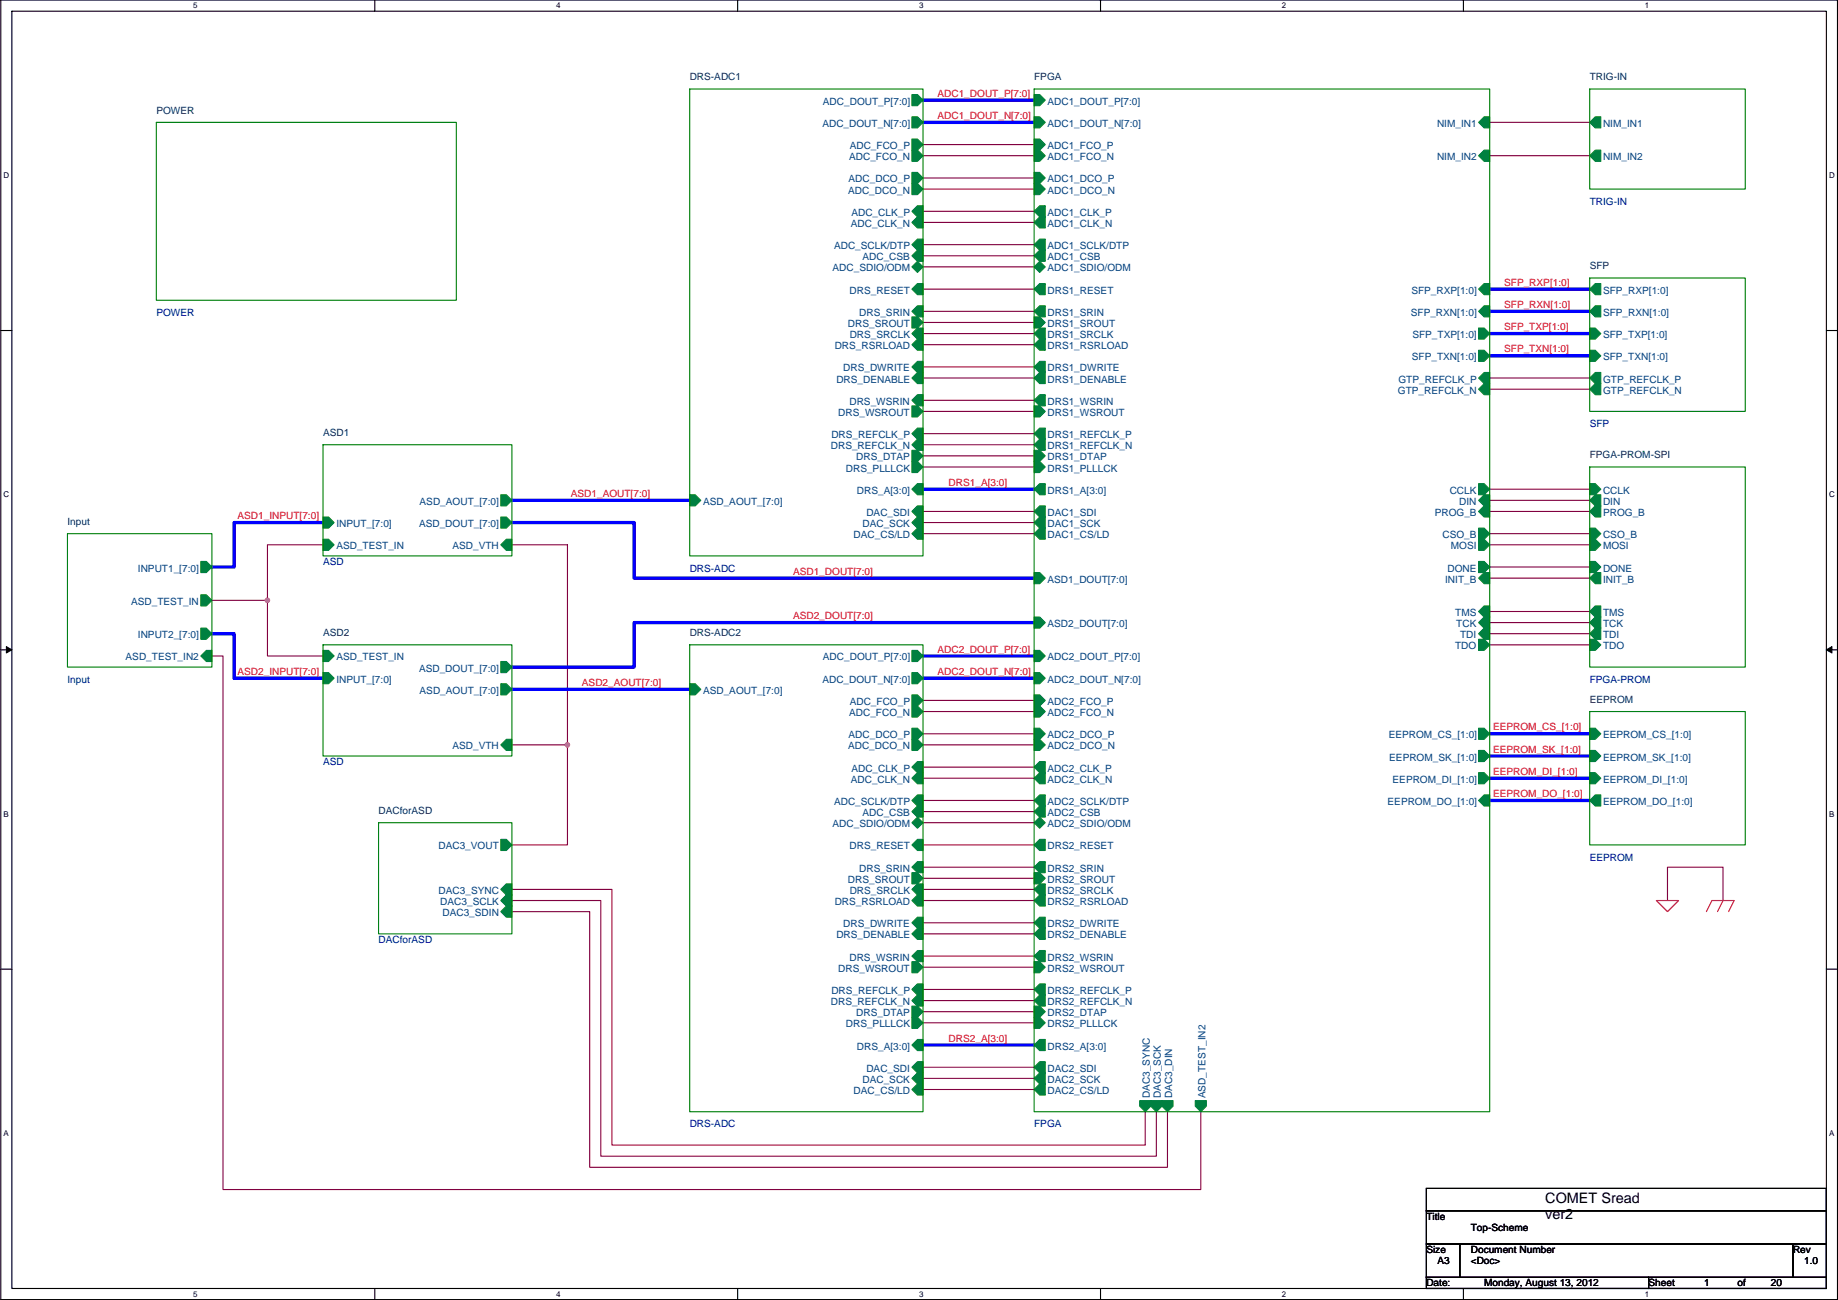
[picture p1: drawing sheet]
<svg xmlns="http://www.w3.org/2000/svg" width="420mm" height="297mm" viewBox="0 0 420 297" stroke-linecap="round" stroke-linejoin="round" font-family="sans-serif">
<path d="M.2 0h419.8v296.9h-419.8zM2.7 2.6h414.8v291.8h-414.8z" fill="none" stroke="#000" stroke-width=".25"/>
<g fill="#fff">
<path d="M44.2 .3h1v2h-1z"/>
<path d="M44.2 294.7h1v2h-1z"/>
</g>
<path d="M85.7 0v2.6M85.7 294.4v2.5" fill="none" stroke="#000" stroke-width=".25"/>
<g fill="#fff">
<path d="M127.1 .3h1v2h-1z"/>
<path d="M127.1 294.7h1v2h-1z"/>
</g>
<path d="M168.6 0v2.6M168.6 294.4v2.5" fill="none" stroke="#000" stroke-width=".25"/>
<g fill="#fff">
<path d="M210.1 .3h1v2h-1z"/>
<path d="M210.1 294.7h1v2h-1z"/>
</g>
<path d="M251.6 0v2.6M251.6 294.4v2.5" fill="none" stroke="#000" stroke-width=".25"/>
<g fill="#fff">
<path d="M293 .3h1v2h-1z"/>
<path d="M293 294.7h1v2h-1z"/>
</g>
<path d="M334.5 0v2.6M334.5 294.4v2.5" fill="none" stroke="#000" stroke-width=".25"/>
<g fill="#fff">
<path d="M376 .3h1v2h-1z"/>
<path d="M376 294.7h1v2h-1z"/>
<path d="M.8 39h1.3v2.1h-1.3z"/>
<path d="M418.1 39h1.3v2.1h-1.3z"/>
<path d="M.8 112h1.3v2h-1.3z"/>
<path d="M418.1 112h1.3v2h-1.3z"/>
</g>
<path d="M.2 75.5h2.5M417.5 75.5h2.5" fill="none" stroke="#000" stroke-width=".25"/>
<g fill="#fff">
<path d="M.8 185h1.2v2h-1.2z"/>
<path d="M418.1 185h1.2v2h-1.2z"/>
</g>
<path d="M.2 148.5h2.5M417.5 148.5h2.5" fill="none" stroke="#000" stroke-width=".25"/>
<path d="M1.4 147.7l1.3 .8-1.3 .7zM417.5 148.5l1.3-.8v1.5z" fill="#000" stroke="#000" stroke-width=".23"/>
<g fill="#fff">
<path d="M.8 257.9h1.2v2h-1.2z"/>
<path d="M418.1 257.9h1.2v2h-1.2z"/>
</g>
<path d="M.2 221.4h2.5M417.5 221.4h2.5M326.1 271.5h91.4v5.1h-91.4zM326.1 276.6h91.4v7.6h-91.4zM326.1 291.9h50.8v2.5h-50.8zM326.1 284.2h7.6v7.7h-7.6zM333.7 284.2h76.2v7.7h-76.2zM376.9 291.9h40.6v2.5h-40.6zM409.9 284.2h7.6v7.7h-7.6z" fill="none" stroke="#000" stroke-width=".25"/>
<g fill="none" stroke="#800040" stroke-width=".25">
<path d="M211 33h25.4M211 35.6h25.4M340.5 35.6h22.9M340.5 28h22.9M211 40.7h25.4M211 43.2h25.4M211 48.3h25.4M211 50.8h25.4M211 55.9h25.4M211 58.4h25.4M211 61h25.4M211 71.1h25.4"/>
<path d="M211 73.7h25.4M211 76.2h25.4M211 78.8h25.4M211 66.1h25.4M211 83.8h25.4M211 86.4h25.4M211 91.5h25.4M211 94h25.4M211 99.1h25.4M340.5 86.4h22.9M340.5 88.9h22.9M211 101.6h25.4"/>
<path d="M211 104.2h25.4M211 106.7h25.4M211 116.9h25.4M211 119.4h25.4M340.5 116.9h22.9M340.5 111.8h22.9M340.5 114.3h22.9M48.4 137.2h12.7M61.1 137.2v12.7h12.7M73.8 124.5h-12.7v12.7M117 124.5h12.7v45.7h-12.7M211 121.9h25.4"/>
<path d="M340.5 124.5h22.9M340.5 121.9h22.9M340.5 129.6h22.9M340.5 132.1h22.9M340.5 139.7h22.9M48.4 149.9h2.6v121.9h223.5v-17.8M340.5 142.3h22.9M340.5 144.8h22.9M340.5 147.3h22.9M129.7 170.2v22.9h-12.7M211 160h25.4M211 162.6h25.4"/>
<path d="M211 167.7h25.4M211 170.2h25.4M211 175.3h25.4M211 177.8h25.4M211 182.9h25.4M211 185.4h25.4M211 188h25.4M211 193.1h25.4M211 198.1h25.4M117 203.2h22.9v58.4h121.9v-7.6M117 205.8h20.3v58.4h127v-10.2M117 208.3h17.8v58.4h132.1v-12.7"/>
<path d="M211 200.7h25.4M211 203.2h25.4M211 205.8h25.4M211 210.8h25.4M211 213.4h25.4M211 218.5h25.4M381.2 205.8v-7.7h12.7v7.7M211 221h25.4M211 226.1h25.4M211 228.6h25.4M211 231.2h25.4M211 233.7h25.4"/>
<path d="M211 243.9h25.4M211 246.4h25.4M211 248.9h25.4"/>
</g>
<g fill="#f0f" stroke="#f0f" stroke-width=".25">
<circle cx="61.1" cy="137.2" r=".5"/>
<circle cx="129.7" cy="170.2" r=".5"/>
</g>
<g fill="none" stroke="#00f" stroke-width=".76">
<path d="M211 28h25.4M211 22.9h25.4M340.5 66.1h22.9M340.5 71.1h22.9M340.5 76.2h22.9M340.5 81.3h22.9M73.8 119.4h-20.3v10.2h-5.1M117 119.4h28v12.7h91.4M117 114.3h40.7M211 111.8h25.4M48.4 144.8h5.1v10.2h20.3M117 157.5h40.7"/>
<path d="M211 155h25.4M211 149.9h25.4M236.4 142.3h-91.4v10.1h-28M340.5 167.7h22.9M340.5 172.7h22.9M340.5 177.8h22.9M340.5 182.9h22.9M211 238.8h25.4"/>
</g>
<path d="M378.6 205.8h5.1l-2.5 2.5zM390.1 208.3l1.2-2.5h5.1l-1.3 2.5M393.9 205.8l-1.3 2.5" fill="none" stroke="#f00" stroke-width=".25"/>
<g fill="#008040" stroke="#008040" stroke-width=".25">
<path d="M45.9 128.3h1.3l1.2 1.3-1.2 1.2h-1.3z" fill-rule="evenodd"/>
<path d="M45.9 143.5h1.3l1.2 1.3-1.2 1.3h-1.3z" fill-rule="evenodd"/>
<path d="M45.9 135.9h1.3l1.2 1.3-1.2 1.3h-1.3z" fill-rule="evenodd"/>
<path d="M45.9 149.9l1.3-1.3h1.2v2.6h-1.2z" fill-rule="evenodd"/>
<path d="M73.8 153.7h1.3l1.3 1.3-1.3 1.2h-1.3z" fill-rule="evenodd"/>
<path d="M114.5 151.2h1.2l1.3 1.2-1.3 1.3h-1.2z" fill-rule="evenodd"/>
<path d="M114.5 156.2h1.2l1.3 1.3-1.3 1.3h-1.2z" fill-rule="evenodd"/>
<path d="M73.8 148.6h1.3l1.3 1.3-1.3 1.3h-1.3z" fill-rule="evenodd"/>
<path d="M114.5 170.2l1.2-1.3h1.3v2.6h-1.3z" fill-rule="evenodd"/>
<path d="M73.8 118.1h1.3l1.3 1.3-1.3 1.3h-1.3z" fill-rule="evenodd"/>
<path d="M114.5 118.1h1.2l1.3 1.3-1.3 1.3h-1.2z" fill-rule="evenodd"/>
<path d="M114.5 113.1h1.2l1.3 1.2-1.3 1.3h-1.2z" fill-rule="evenodd"/>
<path d="M73.8 123.2h1.3l1.3 1.3-1.3 1.3h-1.3z" fill-rule="evenodd"/>
<path d="M114.5 124.5l1.2-1.3h1.3v2.6h-1.3z" fill-rule="evenodd"/>
<path d="M157.7 156.2h1.2l1.3 1.3-1.3 1.3h-1.2z" fill-rule="evenodd"/>
<path d="M208.5 248.9l1.2-1.2h1.3v2.5h-1.3z" fill-rule="evenodd"/>
<path d="M209.7 245.1h1.3v2.6h-1.3l-1.2-1.3z" fill-rule="evenodd"/>
<path d="M209.7 242.6h1.3v2.5h-1.3l-1.2-1.2z" fill-rule="evenodd"/>
<path d="M208.5 219.7h1.2l1.3 1.3-1.3 1.3h-1.2z" fill-rule="evenodd"/>
<path d="M209.7 217.2h1.3v2.5h-1.3l-1.2-1.2z" fill-rule="evenodd"/>
<path d="M208.5 210.8l1.2-1.2h1.3v2.5h-1.3z" fill-rule="evenodd"/>
<path d="M208.5 213.4l1.2-1.3h1.3v2.6h-1.3z" fill-rule="evenodd"/>
<path d="M209.7 204.5h1.3v2.5h-1.3l-1.2-1.2z" fill-rule="evenodd"/>
<path d="M208.5 203.2l1.2-1.2h1.3v2.5h-1.3z" fill-rule="evenodd"/>
<path d="M208.5 198.1l1.2-1.2h1.3v2.5h-1.3z" fill-rule="evenodd"/>
<path d="M208.5 199.4h1.2l1.3 1.3-1.3 1.3h-1.2z" fill-rule="evenodd"/>
<path d="M208.5 229.9h1.2l1.3 1.3-1.3 1.2h-1.2z" fill-rule="evenodd"/>
<path d="M208.5 232.4h1.2l1.3 1.3-1.3 1.3h-1.2z" fill-rule="evenodd"/>
<path d="M209.7 191.8h1.3v2.5h-1.3l-1.2-1.2z" fill-rule="evenodd"/>
<path d="M208.5 226.1l1.2-1.3h1.3v2.6h-1.3z" fill-rule="evenodd"/>
<path d="M208.5 228.6l1.2-1.2h1.3v2.5h-1.3z" fill-rule="evenodd"/>
<path d="M208.5 158.8h1.2l1.3 1.2-1.3 1.3h-1.2z" fill-rule="evenodd"/>
<path d="M208.5 161.3h1.2l1.3 1.3-1.3 1.3h-1.2z" fill-rule="evenodd"/>
<path d="M208.5 166.4h1.2l1.3 1.3-1.3 1.2h-1.2z" fill-rule="evenodd"/>
<path d="M208.5 168.9h1.2l1.3 1.3-1.3 1.3h-1.2z" fill-rule="evenodd"/>
<path d="M209.7 181.6h1.3v2.6h-1.3l-1.2-1.3z" fill-rule="evenodd"/>
<path d="M208.5 185.4l1.2-1.2h1.3v2.5h-1.3z" fill-rule="evenodd"/>
<path d="M208.5 188l1.2-1.3 1.3 1.3-1.3 1.3z" fill-rule="evenodd"/>
<path d="M208.5 175.3l1.2-1.3h1.3v2.6h-1.3z" fill-rule="evenodd"/>
<path d="M209.7 176.6h1.3v2.5h-1.3l-1.2-1.3z" fill-rule="evenodd"/>
<path d="M208.5 238.8l1.2-1.3h1.3v2.6h-1.3z" fill-rule="evenodd"/>
<path d="M208.5 153.7h1.2l1.3 1.3-1.3 1.2h-1.2z" fill-rule="evenodd"/>
<path d="M208.5 148.6h1.2l1.3 1.3-1.3 1.3h-1.2z" fill-rule="evenodd"/>
<path d="M114.5 203.2l1.2-1.2h1.3v2.5h-1.3z" fill-rule="evenodd"/>
<path d="M115.7 204.5h1.3v2.5h-1.3l-1.2-1.2z" fill-rule="evenodd"/>
<path d="M115.7 207h1.3v2.6h-1.3l-1.2-1.3z" fill-rule="evenodd"/>
<path d="M114.5 191.8h1.2l1.3 1.3-1.3 1.2h-1.2z" fill-rule="evenodd"/>
<path d="M363.4 75h1.3l1.2 1.2-1.2 1.3h-1.3z" fill-rule="evenodd"/>
<path d="M364.7 64.8h1.2v2.5h-1.2l-1.3-1.2z" fill-rule="evenodd"/>
<path d="M364.7 69.9h1.2v2.5h-1.2l-1.3-1.3z" fill-rule="evenodd"/>
<path d="M363.4 80h1.3l1.2 1.3-1.2 1.3h-1.3z" fill-rule="evenodd"/>
<path d="M364.7 85.1h1.2v2.6h-1.2l-1.3-1.3z" fill-rule="evenodd"/>
<path d="M364.7 87.7h1.2v2.5h-1.2l-1.3-1.3z" fill-rule="evenodd"/>
<path d="M157.7 113.1h1.2l1.3 1.2-1.3 1.3h-1.2z" fill-rule="evenodd"/>
<path d="M209.7 120.7h1.3v2.5h-1.3l-1.2-1.3z" fill-rule="evenodd"/>
<path d="M209.7 118.1h1.3v2.6h-1.3l-1.2-1.3z" fill-rule="evenodd"/>
<path d="M209.7 115.6h1.3v2.5h-1.3l-1.2-1.2z" fill-rule="evenodd"/>
<path d="M208.5 92.7h1.2l1.3 1.3-1.3 1.3h-1.2z" fill-rule="evenodd"/>
<path d="M209.7 90.2h1.3v2.5h-1.3l-1.2-1.2z" fill-rule="evenodd"/>
<path d="M209.7 82.6h1.3v2.5h-1.3l-1.2-1.3z" fill-rule="evenodd"/>
<path d="M209.7 85.1h1.3v2.6h-1.3l-1.2-1.3z" fill-rule="evenodd"/>
<path d="M209.7 77.5h1.3v2.5h-1.3l-1.2-1.2z" fill-rule="evenodd"/>
<path d="M209.7 75h1.3v2.5h-1.3l-1.2-1.3z" fill-rule="evenodd"/>
<path d="M209.7 69.9h1.3v2.5h-1.3l-1.2-1.3z" fill-rule="evenodd"/>
<path d="M208.5 72.4h1.2l1.3 1.3-1.3 1.3h-1.2z" fill-rule="evenodd"/>
<path d="M208.5 102.9h1.2l1.3 1.3-1.3 1.2h-1.2z" fill-rule="evenodd"/>
<path d="M208.5 105.4h1.2l1.3 1.3-1.3 1.3h-1.2z" fill-rule="evenodd"/>
<path d="M209.7 64.8h1.3v2.5h-1.3l-1.2-1.2z" fill-rule="evenodd"/>
<path d="M208.5 99.1l1.2-1.3h1.3v2.6h-1.3z" fill-rule="evenodd"/>
<path d="M209.7 100.4h1.3v2.5h-1.3l-1.2-1.3z" fill-rule="evenodd"/>
<path d="M208.5 31.8h1.2l1.3 1.2-1.3 1.3h-1.2z" fill-rule="evenodd"/>
<path d="M208.5 34.3h1.2l1.3 1.3-1.3 1.3h-1.2z" fill-rule="evenodd"/>
<path d="M208.5 39.4h1.2l1.3 1.3-1.3 1.2h-1.2z" fill-rule="evenodd"/>
<path d="M208.5 41.9h1.2l1.3 1.3-1.3 1.3h-1.2z" fill-rule="evenodd"/>
<path d="M209.7 54.6h1.3v2.6h-1.3l-1.2-1.3z" fill-rule="evenodd"/>
<path d="M209.7 57.2h1.3v2.5h-1.3l-1.2-1.3z" fill-rule="evenodd"/>
<path d="M209.7 59.7l1.3 1.3-1.3 1.3-1.2-1.3z" fill-rule="evenodd"/>
<path d="M209.7 47h1.3v2.6h-1.3l-1.2-1.3z" fill-rule="evenodd"/>
<path d="M209.7 49.6h1.3v2.5h-1.3l-1.2-1.3z" fill-rule="evenodd"/>
<path d="M208.5 111.8l1.2-1.3h1.3v2.6h-1.3z" fill-rule="evenodd"/>
<path d="M208.5 26.7h1.2l1.3 1.3-1.3 1.2h-1.2z" fill-rule="evenodd"/>
<path d="M208.5 21.6h1.2l1.3 1.3-1.3 1.3h-1.2z" fill-rule="evenodd"/>
<path d="M363.4 166.4h1.3l1.2 1.3-1.2 1.2h-1.3z" fill-rule="evenodd"/>
<path d="M363.4 171.5h1.3l1.2 1.2-1.2 1.3h-1.3z" fill-rule="evenodd"/>
<path d="M363.4 176.6h1.3l1.2 1.2-1.2 1.3h-1.3z" fill-rule="evenodd"/>
<path d="M364.7 181.6h1.2v2.6h-1.2l-1.3-1.3z" fill-rule="evenodd"/>
<path d="M364.7 26.7h1.2v2.5h-1.2l-1.3-1.2z" fill-rule="evenodd"/>
<path d="M364.7 34.3h1.2v2.6h-1.2l-1.3-1.3z" fill-rule="evenodd"/>
<path d="M236.4 130.8h1.3l1.2 1.3-1.2 1.3h-1.3z" fill-rule="evenodd"/>
<path d="M236.4 92.7h1.3l1.2 1.3-1.2 1.3h-1.3z" fill-rule="evenodd"/>
<path d="M236.4 21.6h1.3l1.2 1.3-1.2 1.3h-1.3z" fill-rule="evenodd"/>
<path d="M236.4 199.4h1.3l1.2 1.3-1.2 1.3h-1.3z" fill-rule="evenodd"/>
<path d="M236.4 99.1l1.3-1.3h1.2v2.6h-1.2z" fill-rule="evenodd"/>
<path d="M236.4 232.4h1.3l1.2 1.3-1.2 1.3h-1.3z" fill-rule="evenodd"/>
<path d="M236.4 111.8l1.3-1.3h1.2v2.6h-1.2z" fill-rule="evenodd"/>
<path d="M236.4 26.7h1.3l1.2 1.3-1.2 1.2h-1.3z" fill-rule="evenodd"/>
<path d="M236.4 228.6l1.3-1.2h1.2v2.5h-1.2z" fill-rule="evenodd"/>
<path d="M236.4 83.8l1.3-1.2h1.2v2.5h-1.2z" fill-rule="evenodd"/>
<path d="M236.4 58.4l1.3-1.2h1.2v2.5h-1.2z" fill-rule="evenodd"/>
<path d="M236.4 41.9h1.3l1.2 1.3-1.2 1.3h-1.3z" fill-rule="evenodd"/>
<path d="M236.4 76.2l1.3-1.2h1.2v2.5h-1.2z" fill-rule="evenodd"/>
<path d="M236.4 185.4l1.3-1.2h1.2v2.5h-1.2z" fill-rule="evenodd"/>
<path d="M236.4 168.9h1.3l1.2 1.3-1.2 1.3h-1.3z" fill-rule="evenodd"/>
<path d="M338 75h1.3l1.2 1.2-1.2 1.3h-1.3z" fill-rule="evenodd"/>
<path d="M236.4 229.9h1.3l1.2 1.3-1.2 1.2h-1.3z" fill-rule="evenodd"/>
<path d="M236.4 219.7h1.3l1.2 1.3-1.2 1.3h-1.3z" fill-rule="evenodd"/>
<path d="M236.4 226.1l1.3-1.3h1.2v2.6h-1.2z" fill-rule="evenodd"/>
<path d="M236.4 203.2l1.3-1.2h1.2v2.5h-1.2z" fill-rule="evenodd"/>
<path d="M236.4 148.6h1.3l1.2 1.3-1.2 1.3h-1.3z" fill-rule="evenodd"/>
<path d="M236.4 34.3h1.3l1.2 1.3-1.2 1.3h-1.3z" fill-rule="evenodd"/>
<path d="M236.4 39.4h1.3l1.2 1.3-1.2 1.2h-1.3z" fill-rule="evenodd"/>
<path d="M236.4 121.9l1.3-1.2h1.2v2.5h-1.2z" fill-rule="evenodd"/>
<path d="M236.4 102.9h1.3l1.2 1.3-1.2 1.2h-1.3z" fill-rule="evenodd"/>
<path d="M236.4 205.8l1.3-1.3h1.2v2.5h-1.2z" fill-rule="evenodd"/>
<path d="M236.4 50.8l1.3-1.2h1.2v2.5h-1.2z" fill-rule="evenodd"/>
<path d="M236.4 161.3h1.3l1.2 1.3-1.2 1.3h-1.3z" fill-rule="evenodd"/>
<path d="M236.4 166.4h1.3l1.2 1.3-1.2 1.2h-1.3z" fill-rule="evenodd"/>
<path d="M338 80h1.3l1.2 1.3-1.2 1.3h-1.3z" fill-rule="evenodd"/>
<path d="M260.5 251.5h2.6v1.3l-1.3 1.2-1.3-1.2z" fill-rule="evenodd"/>
<path d="M236.4 248.9l1.3-1.2h1.2v2.5h-1.2z" fill-rule="evenodd"/>
<path d="M236.4 238.8l1.3-1.3h1.2v2.6h-1.2z" fill-rule="evenodd"/>
<path d="M236.4 61l1.3-1.3 1.2 1.3-1.2 1.3z" fill-rule="evenodd"/>
<path d="M236.4 177.8l1.3-1.2h1.2v2.5h-1.2z" fill-rule="evenodd"/>
<path d="M236.4 153.7h1.3l1.2 1.3-1.2 1.2h-1.3z" fill-rule="evenodd"/>
<path d="M236.4 31.8h1.3l1.2 1.2-1.2 1.3h-1.3z" fill-rule="evenodd"/>
<path d="M236.4 116.9l1.3-1.3h1.2v2.5h-1.2z" fill-rule="evenodd"/>
<path d="M236.4 48.3l1.3-1.3h1.2v2.6h-1.2z" fill-rule="evenodd"/>
<path d="M236.4 158.8h1.3l1.2 1.2-1.2 1.3h-1.3z" fill-rule="evenodd"/>
<path d="M236.4 243.9l1.3-1.3h1.2v2.5h-1.2z" fill-rule="evenodd"/>
<path d="M236.4 78.8l1.3-1.3h1.2v2.5h-1.2z" fill-rule="evenodd"/>
<path d="M236.4 210.8l1.3-1.2h1.2v2.5h-1.2z" fill-rule="evenodd"/>
<path d="M236.4 55.9l1.3-1.3h1.2v2.6h-1.2z" fill-rule="evenodd"/>
<path d="M236.4 175.3l1.3-1.3h1.2v2.6h-1.2z" fill-rule="evenodd"/>
<path d="M338 66.1l1.3-1.3h1.2v2.5h-1.2z" fill-rule="evenodd"/>
<path d="M236.4 141h1.3l1.2 1.3-1.2 1.2h-1.3z" fill-rule="evenodd"/>
<path d="M236.4 119.4l1.3-1.3h1.2v2.6h-1.2z" fill-rule="evenodd"/>
<path d="M236.4 105.4h1.3l1.2 1.3-1.2 1.3h-1.3z" fill-rule="evenodd"/>
<path d="M236.4 91.5l1.3-1.3h1.2v2.5h-1.2z" fill-rule="evenodd"/>
<path d="M236.4 213.4l1.3-1.3h1.2v2.6h-1.2z" fill-rule="evenodd"/>
<path d="M338 71.1l1.3-1.2h1.2v2.5h-1.2z" fill-rule="evenodd"/>
<path d="M265.6 251.5h2.5v1.3l-1.2 1.2-1.3-1.2z" fill-rule="evenodd"/>
<path d="M236.4 246.4l1.3-1.3h1.2v2.6h-1.2z" fill-rule="evenodd"/>
<path d="M236.4 218.5l1.3-1.3h1.2v2.5h-1.2z" fill-rule="evenodd"/>
<path d="M236.4 198.1l1.3-1.2h1.2v2.5h-1.2z" fill-rule="evenodd"/>
<path d="M236.4 188l1.3-1.3 1.2 1.3-1.2 1.3z" fill-rule="evenodd"/>
<path d="M263.1 251.5h2.5v1.3l-1.3 1.2-1.2-1.2z" fill-rule="evenodd"/>
<path d="M236.4 71.1l1.3-1.2h1.2v2.5h-1.2z" fill-rule="evenodd"/>
<path d="M236.4 86.4l1.3-1.3h1.2v2.6h-1.2z" fill-rule="evenodd"/>
<path d="M236.4 66.1l1.3-1.3h1.2v2.5h-1.2z" fill-rule="evenodd"/>
<path d="M236.4 182.9l1.3-1.3h1.2v2.6h-1.2z" fill-rule="evenodd"/>
<path d="M236.4 101.6l1.3-1.2h1.2v2.5h-1.2z" fill-rule="evenodd"/>
<path d="M236.4 193.1l1.3-1.3h1.2v2.5h-1.2z" fill-rule="evenodd"/>
<path d="M236.4 72.4h1.3l1.2 1.3-1.2 1.3h-1.3z" fill-rule="evenodd"/>
<path d="M338 28l1.3-1.3h1.2v2.5h-1.2z" fill-rule="evenodd"/>
<path d="M338 35.6l1.3-1.3h1.2v2.6h-1.2z" fill-rule="evenodd"/>
<path d="M338 120.7h1.3l1.2 1.2-1.2 1.3h-1.3z" fill-rule="evenodd"/>
<path d="M338 128.3h1.3l1.2 1.3-1.2 1.2h-1.3z" fill-rule="evenodd"/>
<path d="M338 132.1l1.3-1.3h1.2v2.6h-1.2z" fill-rule="evenodd"/>
<path d="M338 123.2h1.3l1.2 1.3-1.2 1.3h-1.3z" fill-rule="evenodd"/>
<path d="M338 146.1h1.3l1.2 1.2-1.2 1.3h-1.3z" fill-rule="evenodd"/>
<path d="M338 110.5h1.3l1.2 1.3-1.2 1.3h-1.3z" fill-rule="evenodd"/>
<path d="M338 144.8l1.3-1.3h1.2v2.6h-1.2z" fill-rule="evenodd"/>
<path d="M338 139.7l1.3-1.2h1.2v2.5h-1.2z" fill-rule="evenodd"/>
<path d="M338 114.3l1.3-1.2h1.2v2.5h-1.2z" fill-rule="evenodd"/>
<path d="M338 142.3l1.3-1.3h1.2v2.5h-1.2z" fill-rule="evenodd"/>
<path d="M338 116.9l1.3-1.3h1.2v2.5h-1.2z" fill-rule="evenodd"/>
<path d="M338 182.9l1.3-1.3h1.2v2.6h-1.2z" fill-rule="evenodd"/>
<path d="M338 171.5h1.3l1.2 1.2-1.2 1.3h-1.3z" fill-rule="evenodd"/>
<path d="M338 176.6h1.3l1.2 1.2-1.2 1.3h-1.3z" fill-rule="evenodd"/>
<path d="M338 166.4h1.3l1.2 1.3-1.2 1.2h-1.3z" fill-rule="evenodd"/>
<path d="M338 86.4l1.3-1.3h1.2v2.6h-1.2z" fill-rule="evenodd"/>
<path d="M338 88.9l1.3-1.2h1.2v2.5h-1.2z" fill-rule="evenodd"/>
<path d="M273.2 251.5h2.6v1.3l-1.3 1.2-1.3-1.2z" fill-rule="evenodd"/>
<path d="M364.7 115.6h1.2v2.5h-1.2l-1.3-1.2z" fill-rule="evenodd"/>
<path d="M364.7 143.5h1.2v2.6h-1.2l-1.3-1.3z" fill-rule="evenodd"/>
<path d="M363.4 128.3h1.3l1.2 1.3-1.2 1.2h-1.3z" fill-rule="evenodd"/>
<path d="M364.7 130.8h1.2v2.6h-1.2l-1.3-1.3z" fill-rule="evenodd"/>
<path d="M363.4 146.1h1.3l1.2 1.2-1.2 1.3h-1.3z" fill-rule="evenodd"/>
<path d="M364.7 138.5h1.2v2.5h-1.2l-1.3-1.3z" fill-rule="evenodd"/>
<path d="M364.7 141h1.2v2.5h-1.2l-1.3-1.2z" fill-rule="evenodd"/>
<path d="M363.4 120.7h1.3l1.2 1.2-1.2 1.3h-1.3z" fill-rule="evenodd"/>
<path d="M364.7 113.1h1.2v2.5h-1.2l-1.3-1.3z" fill-rule="evenodd"/>
<path d="M363.4 123.2h1.3l1.2 1.3-1.2 1.3h-1.3z" fill-rule="evenodd"/>
<path d="M363.4 110.5h1.3l1.2 1.3-1.2 1.3h-1.3z" fill-rule="evenodd"/>
</g>
<path d="M35.7 28h68.6v40.6h-68.6zM157.7 20.3h53.3v106.7h-53.3zM236.4 20.3h104.1v233.7h-104.1zM363.4 20.3h35.6v22.9h-35.6zM363.4 63.5h35.6v30.5h-35.6zM73.8 101.6h43.2v25.4h-43.2zM363.4 106.7h35.6v45.7h-35.6zM15.4 121.9h33v30.5h-33zM73.8 147.3h43.2v25.4h-43.2zM157.7 147.3h53.3v106.7h-53.3zM363.4 162.6h35.6v30.5h-35.6zM86.5 188h30.5v25.4h-30.5z" fill="none" stroke="#008000" stroke-width=".25"/>
<g font-size="3.3">
<text x="353.2" y="274.8">COMET Sread</text>
<text x="353.2" y="278.6">ver2</text>
</g>
<g font-size="2.3" fill="#004040">
<text x="157.7" y="18.3">DRS-ADC1</text>
<text x="236.4" y="18.3">FPGA</text>
<text x="363.4" y="18.3">TRIG-IN</text>
<text x="35.7" y="26">POWER</text>
<text x="363.4" y="61.5">SFP</text>
<text x="73.8" y="99.6">ASD1</text>
<text x="363.4" y="104.7">FPGA-PROM-SPI</text>
<text x="15.4" y="119.9">Input</text>
<text x="73.8" y="145.3">ASD2</text>
<text x="157.7" y="145.3">DRS-ADC2</text>
<text x="363.4" y="160.6">EEPROM</text>
<text x="86.5" y="186">DACforASD</text>
</g>
<g font-size="2.3" fill="#004080">
<text x="188.1" y="23.9">ADC_DOUT_P[7:0]</text>
<text x="239.4" y="23.9">ADC1_DOUT_P[7:0]</text>
<text x="188" y="29">ADC_DOUT_N[7:0]</text>
<text x="239.4" y="29">ADC1_DOUT_N[7:0]</text>
<text x="328.5" y="29">NIM_IN1</text>
<text x="366.4" y="29">NIM_IN1</text>
<text x="194.2" y="34.1">ADC_FCO_P</text>
<text x="239.4" y="34.1">ADC1_FCO_P</text>
<text x="194" y="41.7">ADC_DCO_P</text>
<text x="194.1" y="36.6">ADC_FCO_N</text>
<text x="239.4" y="36.6">ADC1_FCO_N</text>
<text x="239.4" y="41.7">ADC1_DCO_P</text>
<text x="328.5" y="36.6">NIM_IN2</text>
<text x="366.4" y="36.6">NIM_IN2</text>
<text x="193.9" y="44.2">ADC_DCO_N</text>
<text x="239.4" y="44.2">ADC1_DCO_N</text>
<text x="194.5" y="51.9">ADC_CLK_N</text>
<text x="194.6" y="49.3">ADC_CLK_P</text>
<text x="239.4" y="51.9">ADC1_CLK_N</text>
<text x="239.4" y="49.3">ADC1_CLK_P</text>
<text x="190.7" y="56.9">ADC_SCLK/DTP</text>
<text x="197.2" y="59.5">ADC_CSB</text>
<text x="239.4" y="59.5">ADC1_CSB</text>
<text x="239.4" y="56.9">ADC1_SCLK/DTP</text>
<text x="190.3" y="62">ADC_SDIO/ODM</text>
<text x="239.4" y="62">ADC1_SDIO/ODM</text>
<text x="194.2" y="67.1">DRS_RESET</text>
<text x="239.4" y="67.1">DRS1_RESET</text>
<text x="322.6" y="67.1">SFP_RXP[1:0]</text>
<text x="366.4" y="67.1">SFP_RXP[1:0]</text>
<text x="193.8" y="74.7">DRS_SROUT</text>
<text x="194.2" y="77.3">DRS_SRCLK</text>
<text x="196.4" y="72.2">DRS_SRIN</text>
<text x="239.4" y="77.3">DRS1_SRCLK</text>
<text x="239.4" y="72.2">DRS1_SRIN</text>
<text x="239.4" y="74.7">DRS1_SROUT</text>
<text x="322.5" y="72.2">SFP_RXN[1:0]</text>
<text x="322.9" y="77.3">SFP_TXP[1:0]</text>
<text x="366.4" y="77.3">SFP_TXP[1:0]</text>
<text x="366.4" y="72.2">SFP_RXN[1:0]</text>
<text x="190.8" y="79.8">DRS_RSRLOAD</text>
<text x="239.4" y="79.8">DRS1_RSRLOAD</text>
<text x="322.7" y="82.3">SFP_TXN[1:0]</text>
<text x="366.4" y="82.3">SFP_TXN[1:0]</text>
<text x="191.2" y="87.4">DRS_DENABLE</text>
<text x="192.8" y="84.9">DRS_DWRITE</text>
<text x="239.4" y="84.9">DRS1_DWRITE</text>
<text x="239.4" y="87.4">DRS1_DENABLE</text>
<text x="319.6" y="90">GTP_REFCLK_N</text>
<text x="319.7" y="87.4">GTP_REFCLK_P</text>
<text x="366.4" y="87.4">GTP_REFCLK_P</text>
<text x="366.4" y="90">GTP_REFCLK_N</text>
<text x="191.6" y="95">DRS_WSROUT</text>
<text x="194.2" y="92.5">DRS_WSRIN</text>
<text x="239.4" y="95">DRS1_WSROUT</text>
<text x="239.4" y="92.5">DRS1_WSRIN</text>
<text x="190" y="100.1">DRS_REFCLK_P</text>
<text x="239.4" y="100.1">DRS1_REFCLK_P</text>
<text x="189.9" y="102.7">DRS_REFCLK_N</text>
<text x="193.3" y="107.7">DRS_PLLLCK</text>
<text x="195.7" y="105.2">DRS_DTAP</text>
<text x="239.4" y="105.2">DRS1_DTAP</text>
<text x="239.4" y="107.7">DRS1_PLLLCK</text>
<text x="239.4" y="102.7">DRS1_REFCLK_N</text>
<text x="195.9" y="112.8">DRS_A[3:0]</text>
<text x="239.4" y="112.8">DRS1_A[3:0]</text>
<text x="331.4" y="112.8">CCLK</text>
<text x="366.4" y="112.8">CCLK</text>
<text x="95.9" y="115.4">ASD_AOUT_[7:0]</text>
<text x="160.7" y="115.4">ASD_AOUT_[7:0]</text>
<text x="198" y="117.9">DAC_SDI</text>
<text x="239.4" y="117.9">DAC1_SDI</text>
<text x="328" y="117.9">PROG_B</text>
<text x="333.6" y="115.4">DIN</text>
<text x="366.4" y="117.9">PROG_B</text>
<text x="366.4" y="115.4">DIN</text>
<text x="76.9" y="120.4">INPUT_[7:0]</text>
<text x="76.9" y="125.5">ASD_TEST_IN</text>
<text x="95.8" y="120.4">ASD_DOUT_[7:0]</text>
<text x="103.4" y="125.5">ASD_VTH</text>
<text x="195.1" y="123">DAC_CS/LD</text>
<text x="197.2" y="120.4">DAC_SCK</text>
<text x="239.4" y="123">DAC1_CS/LD</text>
<text x="239.4" y="120.4">DAC1_SCK</text>
<text x="329.7" y="123">CSO_B</text>
<text x="331.7" y="125.5">MOSI</text>
<text x="366.4" y="123">CSO_B</text>
<text x="366.4" y="125.5">MOSI</text>
<text x="31.5" y="130.6">INPUT1_[7:0]</text>
<text x="330.9" y="130.6">DONE</text>
<text x="366.4" y="130.6">DONE</text>
<text x="239.4" y="133.1">ASD1_DOUT[7:0]</text>
<text x="330.4" y="133.1">INIT_B</text>
<text x="366.4" y="133.1">INIT_B</text>
<text x="30" y="138.2">ASD_TEST_IN</text>
<text x="239.4" y="143.3">ASD2_DOUT[7:0]</text>
<text x="332.7" y="140.8">TMS</text>
<text x="332.9" y="143.3">TCK</text>
<text x="366.4" y="140.8">TMS</text>
<text x="366.4" y="143.3">TCK</text>
<text x="31.5" y="145.8">INPUT2_[7:0]</text>
<text x="332.6" y="148.4">TDO</text>
<text x="333.8" y="145.8">TDI</text>
<text x="366.4" y="145.8">TDI</text>
<text x="366.4" y="148.4">TDO</text>
<text x="28.7" y="150.9">ASD_TEST_IN2</text>
<text x="76.9" y="156">INPUT_[7:0]</text>
<text x="76.9" y="150.9">ASD_TEST_IN</text>
<text x="95.8" y="153.5">ASD_DOUT_[7:0]</text>
<text x="188" y="156">ADC_DOUT_N[7:0]</text>
<text x="188.1" y="150.9">ADC_DOUT_P[7:0]</text>
<text x="239.4" y="150.9">ADC2_DOUT_P[7:0]</text>
<text x="239.4" y="156">ADC2_DOUT_N[7:0]</text>
<text x="95.9" y="158.5">ASD_AOUT_[7:0]</text>
<text x="160.7" y="158.5">ASD_AOUT_[7:0]</text>
<text x="194.2" y="161.1">ADC_FCO_P</text>
<text x="239.4" y="161.1">ADC2_FCO_P</text>
<text x="194.1" y="163.6">ADC_FCO_N</text>
<text x="239.4" y="163.6">ADC2_FCO_N</text>
<text x="103.4" y="171.2">ASD_VTH</text>
<text x="193.9" y="171.2">ADC_DCO_N</text>
<text x="194" y="168.7">ADC_DCO_P</text>
<text x="239.4" y="171.2">ADC2_DCO_N</text>
<text x="239.4" y="168.7">ADC2_DCO_P</text>
<text x="317.4" y="168.7">EEPROM_CS_[1:0]</text>
<text x="317.6" y="173.8">EEPROM_SK_[1:0]</text>
<text x="366.4" y="168.7">EEPROM_CS_[1:0]</text>
<text x="366.4" y="173.8">EEPROM_SK_[1:0]</text>
<text x="194.5" y="178.9">ADC_CLK_N</text>
<text x="194.6" y="176.3">ADC_CLK_P</text>
<text x="239.4" y="178.9">ADC2_CLK_N</text>
<text x="239.4" y="176.3">ADC2_CLK_P</text>
<text x="318.3" y="178.9">EEPROM_DI_[1:0]</text>
<text x="366.4" y="178.9">EEPROM_DI_[1:0]</text>
<text x="190.7" y="183.9">ADC_SCLK/DTP</text>
<text x="239.4" y="183.9">ADC2_SCLK/DTP</text>
<text x="317.2" y="183.9">EEPROM_DO_[1:0]</text>
<text x="366.4" y="183.9">EEPROM_DO_[1:0]</text>
<text x="190.3" y="189">ADC_SDIO/ODM</text>
<text x="197.2" y="186.5">ADC_CSB</text>
<text x="239.4" y="186.5">ADC2_CSB</text>
<text x="239.4" y="189">ADC2_SDIO/ODM</text>
<text x="100.2" y="194.1">DAC3_VOUT</text>
<text x="194.2" y="194.1">DRS_RESET</text>
<text x="239.4" y="194.1">DRS2_RESET</text>
<text x="193.8" y="201.7">DRS_SROUT</text>
<text x="196.4" y="199.2">DRS_SRIN</text>
<text x="239.4" y="201.7">DRS2_SROUT</text>
<text x="239.4" y="199.2">DRS2_SRIN</text>
<text x="100.3" y="204.3">DAC3_SYNC</text>
<text x="100.6" y="206.8">DAC3_SCLK</text>
<text x="101.1" y="209.3">DAC3_SDIN</text>
<text x="190.8" y="206.8">DRS_RSRLOAD</text>
<text x="194.2" y="204.3">DRS_SRCLK</text>
<text x="239.4" y="204.3">DRS2_SRCLK</text>
<text x="239.4" y="206.8">DRS2_RSRLOAD</text>
<text x="191.2" y="214.4">DRS_DENABLE</text>
<text x="192.8" y="211.9">DRS_DWRITE</text>
<text x="239.4" y="211.9">DRS2_DWRITE</text>
<text x="239.4" y="214.4">DRS2_DENABLE</text>
<text x="194.2" y="219.5">DRS_WSRIN</text>
<text x="239.4" y="219.5">DRS2_WSRIN</text>
<text x="190" y="227.1">DRS_REFCLK_P</text>
<text x="191.6" y="222">DRS_WSROUT</text>
<text x="239.4" y="222">DRS2_WSROUT</text>
<text x="239.4" y="227.1">DRS2_REFCLK_P</text>
<text x="189.9" y="229.7">DRS_REFCLK_N</text>
<text x="195.7" y="232.2">DRS_DTAP</text>
<text x="239.4" y="229.7">DRS2_REFCLK_N</text>
<text x="239.4" y="232.2">DRS2_DTAP</text>
<text x="193.3" y="234.7">DRS_PLLLCK</text>
<text x="195.9" y="239.8">DRS_A[3:0]</text>
<text x="239.4" y="234.7">DRS2_PLLLCK</text>
<text x="239.4" y="239.8">DRS2_A[3:0]</text>
<text x="198" y="244.9">DAC_SDI</text>
<text x="239.4" y="244.9">DAC2_SDI</text>
<text x="195.1" y="250">DAC_CS/LD</text>
<text x="197.2" y="247.4">DAC_SCK</text>
<text x="239.4" y="250">DAC2_CS/LD</text>
<text x="239.4" y="247.4">DAC2_SCK</text>
<text x="262.9" y="251" transform="rotate(-90 262.9 251)">DAC3_SYNC</text>
<text x="265.4" y="251" transform="rotate(-90 265.4 251)">DAC3_SCK</text>
<text x="267.9" y="251" transform="rotate(-90 267.9 251)">DAC3_DIN</text>
<text x="275.6" y="251" transform="rotate(-90 275.6 251)">ASD_TEST_IN2</text>
</g>
<g font-size="2.3" fill="#f00">
<text x="214.3" y="22.1">ADC1_DOUT_P[7:0]</text>
<text x="214.3" y="27.2">ADC1_DOUT_N[7:0]</text>
<text x="343.8" y="65.3">SFP_RXP[1:0]</text>
<text x="343.8" y="70.4">SFP_RXN[1:0]</text>
<text x="343.8" y="75.5">SFP_TXP[1:0]</text>
<text x="343.8" y="80.5">SFP_TXN[1:0]</text>
<text x="130.5" y="113.6">ASD1_AOUT[7:0]</text>
<text x="216.8" y="111">DRS1_A[3:0]</text>
<text x="54.3" y="118.6">ASD1_INPUT[7:0]</text>
<text x="181.3" y="131.3">ASD1_DOUT[7:0]</text>
<text x="181.3" y="141.5">ASD2_DOUT[7:0]</text>
<text x="214.3" y="149.1">ADC2_DOUT_P[7:0]</text>
<text x="54.3" y="154.2">ASD2_INPUT[7:0]</text>
<text x="214.3" y="154.2">ADC2_DOUT_N[7:0]</text>
<text x="133" y="156.7">ASD2_AOUT[7:0]</text>
<text x="341.3" y="166.9">EEPROM_CS_[1:0]</text>
<text x="341.3" y="172">EEPROM_SK_[1:0]</text>
<text x="341.3" y="177.1">EEPROM_DI_[1:0]</text>
<text x="341.3" y="182.1">EEPROM_DO_[1:0]</text>
<text x="216.8" y="238">DRS2_A[3:0]</text>
</g>
<g font-size="2.3" fill="#000080">
<text x="363.4" y="46.8">TRIG-IN</text>
<text x="35.7" y="72.2">POWER</text>
<text x="363.4" y="97.6">SFP</text>
<text x="73.8" y="129.1">ASD</text>
<text x="157.7" y="130.6">DRS-ADC</text>
<text x="15.4" y="156">Input</text>
<text x="363.4" y="156">FPGA-PROM</text>
<text x="73.8" y="174.8">ASD</text>
<text x="363.4" y="196.6">EEPROM</text>
<text x="86.5" y="215.4">DACforASD</text>
<text x="157.7" y="257.6">DRS-ADC</text>
<text x="236.4" y="257.6">FPGA</text>
</g>
<g font-size="2.3">
<text x="326.1" y="278.7">Title</text>
<text x="336.2" y="281.2">Top-Scheme</text>
<text x="326.1" y="286.3">Size</text>
<text x="336.2" y="286.3">Document Number</text>
<text x="409.9" y="286.3">Rev</text>
<text x="326.1" y="293.9">Date:</text>
<text x="328.6" y="288.8">A3</text>
<text x="336.2" y="288.8">&lt;Doc&gt;</text>
<text x="339.3" y="293.9">Monday, August 13, 2012</text>
<text x="376.9" y="293.9">Sheet</text>
<text x="389.6" y="293.9">1</text>
<text x="397.2" y="293.9">of</text>
<text x="404.8" y="293.9">20</text>
<text x="412.4" y="288.8">1.0</text>
</g>
<g font-size="1.8">
<text x="44.2" y="1.9">5</text>
<text x="127.1" y="1.9">4</text>
<text x="210.1" y="1.9">3</text>
<text x="293" y="1.9">2</text>
<text x="376" y="1.9">1</text>
<text x=".8" y="40.7">D</text>
<text x="418.1" y="40.7">D</text>
<text x=".8" y="113.6">C</text>
<text x="418.1" y="113.6">C</text>
<text x=".8" y="186.6">B</text>
<text x="418.1" y="186.6">B</text>
<text x=".8" y="259.5">A</text>
<text x="418.1" y="259.5">A</text>
<text x="44.2" y="296.3">5</text>
<text x="127.1" y="296.3">4</text>
<text x="210.1" y="296.3">3</text>
<text x="293" y="296.3">2</text>
<text x="376" y="296.3">1</text>
</g>
</svg>
